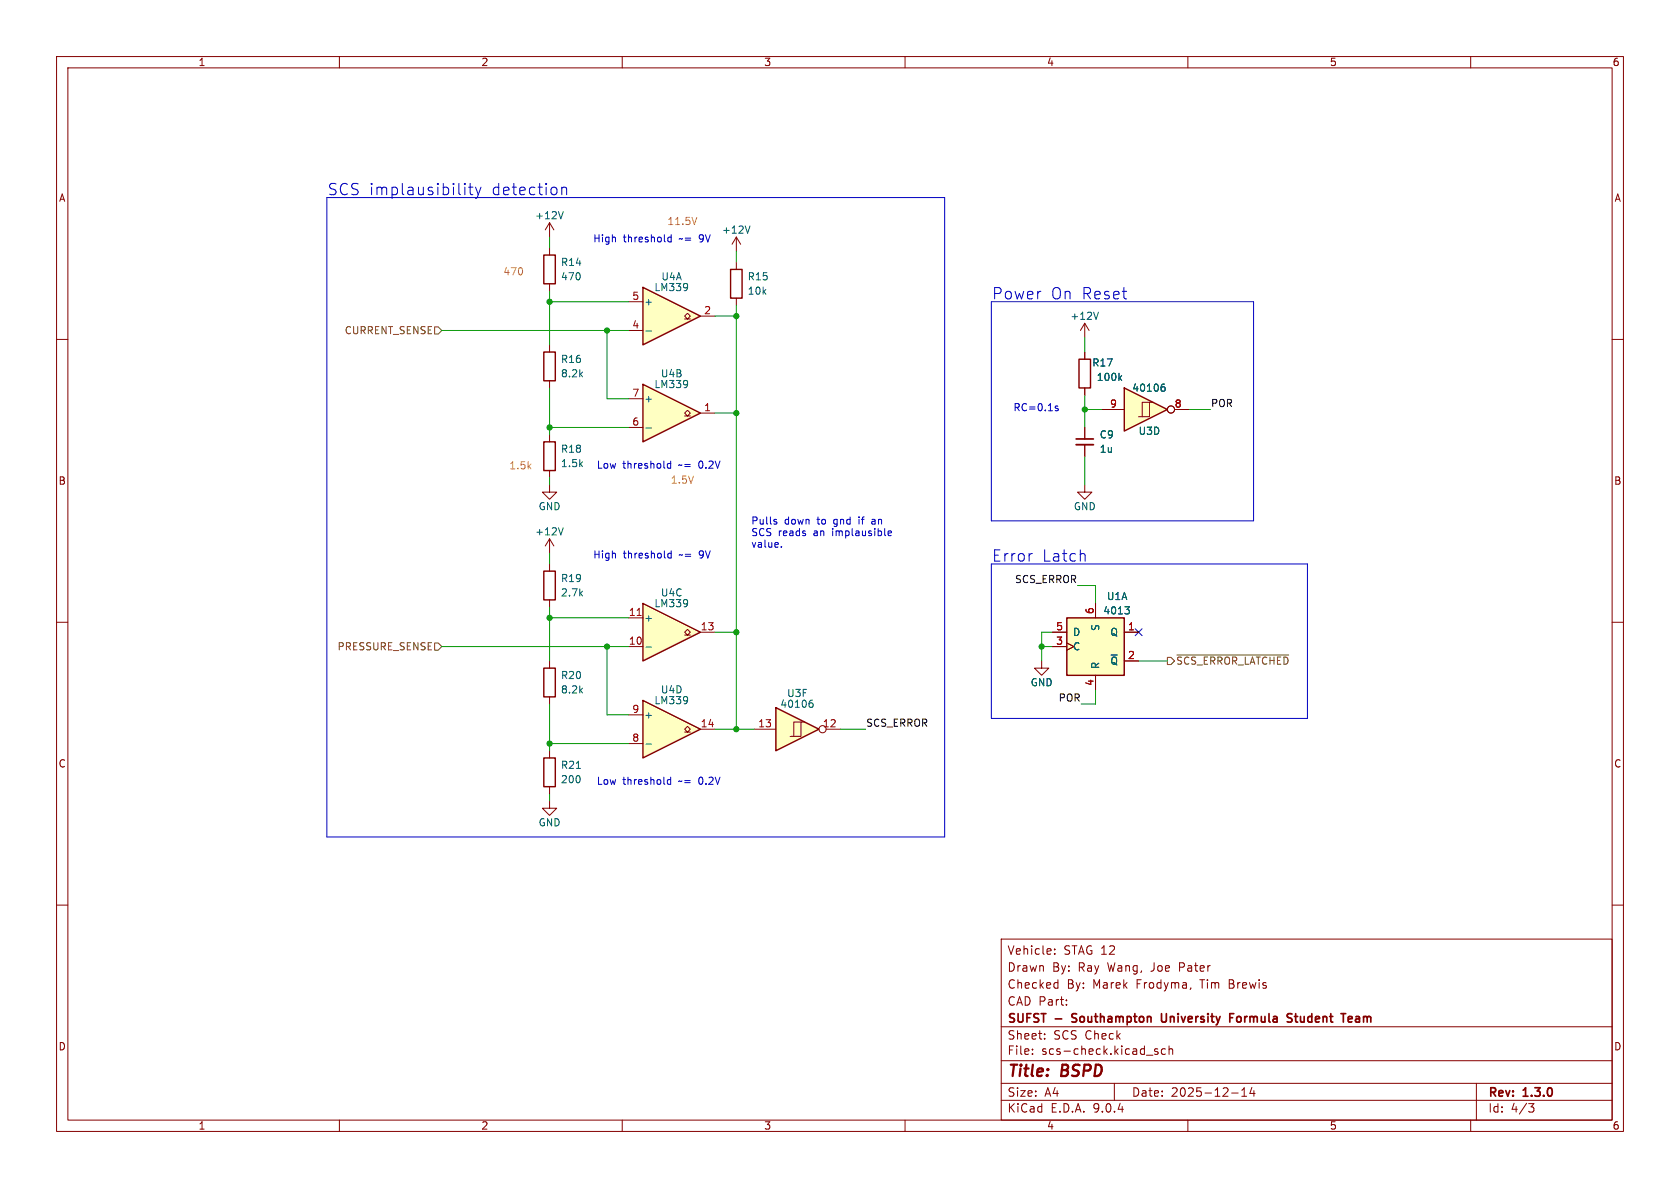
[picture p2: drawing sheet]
<svg xmlns="http://www.w3.org/2000/svg" width="297mm" height="210mm" viewBox="0 0 297 210" stroke-linecap="round" stroke-linejoin="round" font-family="sans-serif">
<g fill="none" stroke="#840000" stroke-width=".18">
<path d="M10 10h277v190h-277zM12 12h273v186h-273zM60 10v2M110 10v2M160 10v2M210 10v2M260 10v2M97.2 43.8v1.3M97.2 50.2v1.2M10 60h2M285 60h2M10 110h2"/>
<path d="M285 110h2M10 160h2M177 166h108v32h-108zM186.5 168.6v.1M186.5 167.8v.1M186.6 173.7l.4 .1M187 173.2v1.5M187 174.6l-.4 .1M188.5 177.6v.1M188.5 176.8v.1M210.5 174.6l-.1 .3M285 160h2"/>
<path d="M60 198v2M110 198v2M160 198v2M177 194.5h108M177 191.5h108M177 187.5h108M177 181.5h108M182.5 186.3v.1M182.5 185.5v.1M184.7 183.6v.1M184.7 182.8v.1M197 191.5v3"/>
<path d="M204.7 185.5l-.4-.1-.2 .2 .1 .2 .5 .2v.3h-.6M206 185.5l-.4-.1-.3 .3v.4l.2 .2h.5M206.7 185.5l.2-.1 .3 .1 .1 .9M206.7 184.9v1.5M210 198v2M217.7 193.2h1.2M219.5 193.8h.9M219.5 192.7l.5-.4v1.5M221.3 192.2l-.3 1.1h.9M221.7 192.8v1M260 198v2M261 191.5v6.5"/>
<path d="M270.2 195.1h1l-.5 .6 .4 .1 .1 .5-.3 .3h-.4"/>
</g>
<path d="M189.6 179.3v.5M205.3 179.2l.1 1.3 .2 .2 .5-.1M217.4 179.9h.5M218.1 179.2h-.7v1.5M218.7 179.8v.7M227.8 179.2l.6 .1M228.1 180l.3 .3-.1 .2-.2 .2M228.8 179.7h.6M229.1 179.2v1.3l.3 .2M238.4 179.8l.4-.1 .3 .3-.8 .2M189.5 180.6l.2 .1M238.4 180.6h.6" fill="none" stroke="#840000" stroke-width=".3"/>
<path d="M96.1 45.1h2.1v5.1h-2.1z" fill="none" stroke="#840000" stroke-width=".25"/>
<path d="M113.7 67.9l10.1 5.1-10.1 5.1z" fill="#ffffc2"/>
<path d="M113.7 67.9l10.1 5.1-10.1 5.1z" fill="none" stroke="#840000" stroke-width=".25"/>
<path d="M111.1 70.5h2.6M111.1 75.6h2.6M121 73.5h.5l-.5-.5 .5-.5 .5 .5-.5 .5h.5M123.8 73h2.6" fill="none" stroke="#840000" stroke-width=".18"/>
<path d="M114.2 75.7h1M121.5 67.4v.8M121.6 67.8l-.1 .1" fill="none" stroke="#006464" stroke-width=".18"/>
<path d="M113.7 106.7l10.1 5.1-10.1 5z" fill="#ffffc2"/>
<path d="M129.2 47.6h2v5.1h-2zM113.7 106.7l10.1 5.1-10.1 5z" fill="none" stroke="#840000" stroke-width=".25"/>
<path d="M97.2 39.4l-.8 1.2M97.2 39.4l.7 1.2M97.2 39.4v2.5M130.2 46.4v1.2M130.2 52.7v1.3M111.1 109.2h2.6M111.1 114.3h2.6M121 112.3h.5l-.5-.5 .5-.5 .5 .5-.5 .5h.5M123.8 111.8h2.6" fill="none" stroke="#840000" stroke-width=".18"/>
<path d="M112.6 108.8h.8" fill="none" stroke="#a90000" stroke-width=".18"/>
<path d="M99.6 37.4l-.4 1.3M114.2 114.4h1M121.5 106.1v.9M121.6 106.5l-.1 .2" fill="none" stroke="#006464" stroke-width=".18"/>
<path d="M113.7 50.8l10.1 5.1-10.1 5.1z" fill="#ffffc2"/>
<path d="M113.7 50.8l10.1 5.1-10.1 5.1z" fill="none" stroke="#840000" stroke-width=".25"/>
<path d="M111.1 53.3h2.6M111.1 58.4h2.6M121 56.4h.5l-.5-.5 .5-.5 .5 .5-.5 .5h.5M123.8 55.9h2.6" fill="none" stroke="#840000" stroke-width=".18"/>
<path d="M114.2 58.5h1M121.5 50.2v.9M121.6 50.7l-.1 .1" fill="none" stroke="#006464" stroke-width=".18"/>
<path d="M188.6 109.2h10.2v10.2h-10.2z" fill="#ffffc2"/>
<path d="M96.1 78.1h2.1v5.1h-2.1zM96.1 101h2.1v5h-2.1zM96.1 118.1h2.1v5.1h-2.1zM188.6 109.2h10.2v10.2h-10.2z" fill="none" stroke="#840000" stroke-width=".25"/>
<g fill="none" stroke="#840000" stroke-width=".18">
<path d="M130.2 41.9l-.8 1.3M130.2 41.9l.7 1.3M130.2 41.9v2.6M97.2 76.8v1.3M97.2 85.7v1.3h1.2l-1.2 1.3-1.3-1.3h1.3M97.2 95.3l-.8 1.2M97.2 95.3l.7 1.2M97.2 83.2v1.3M97.2 95.3v2.5M97.2 99.7v1.3M97.2 106v1.3M97.2 116.8v1.3"/>
<path d="M184.1 116.8v1.3h1.3l-1.3 1.3-1.2-1.3h1.2M186.1 111.8h2.5M186.1 114.3h2.5M188.6 113.7l1.3 .6-1.3 .6M193.7 106.7v2.5M193.7 119.4v2.5M198.8 111.8h2.5M198.8 116.8h2.5M97.2 123.2v1.3"/>
</g>
<path d="M132.6 39.9l-.4 1.3M99.6 93.3l-.4 1.3M198.9 107.3h.8l-.5 .4M199.4 107.7l.3 .3v.3l-.3 .2" fill="none" stroke="#006464" stroke-width=".18"/>
<path d="M137.2 125.1l7.6 3.8-7.6 3.8z" fill="#ffffc2"/>
<path d="M96.1 62.2h2.1v5.1h-2.1zM190.8 63.5h2v5.1h-2zM96.1 134h2.1v5.1h-2.1zM137.2 125.1l7.6 3.8-7.6 3.8z" fill="none" stroke="#840000" stroke-width=".25"/>
<g fill="none" stroke="#840000" stroke-width=".18">
<path d="M97.2 61v1.2M97.2 67.3v1.3M191.8 62.2v1.3M191.8 68.6v1.3M97.2 132.7v1.3M97.2 139.1v1.2M133.3 128.9h3.9M141.6 127.6h-1.3v2.6M142.2 127.6h-.6v2.6h-1.9M146 128.9h2.6M97.2 141.6v1.3h1.2l-1.2 1.2-1.3-1.2h1.3"/>
<circle cx="145.4" cy="128.9" r=".63"/>
</g>
<path d="M197.9 66.8l.4 .5M198.3 66.4l-.5 .5M101.9 135.8h.7M143.3 124.3h.2l.3 .2-.1 .4-.4 .1M143.6 123.8h-.3" fill="none" stroke="#006464" stroke-width=".18"/>
<path d="M113.7 123.8l10.1 5.1-10.1 5.1z" fill="#ffffc2"/>
<path d="M113.7 123.8l10.1 5.1-10.1 5.1z" fill="none" stroke="#840000" stroke-width=".25"/>
<path d="M191.8 57.2l-.8 1.2M191.8 57.2l.7 1.2M191.8 57.2v2.5M191.8 75.6v2M191.8 78.6v2M191.8 85.7v1.3h1.2l-1.2 1.3-1.3-1.3h1.3M111.1 126.4h2.6M111.1 131.4h2.6M121 129.4h.5l-.5-.5 .5-.5 .5 .5-.5 .5h.5M123.8 128.9h2.6" fill="none" stroke="#840000" stroke-width=".18"/>
<path d="M194.2 55.2l-.4 1.3M114.2 131.5h1M121.5 123.3v.8M121.6 123.7l-.1 .1" fill="none" stroke="#006464" stroke-width=".18"/>
<path d="M190.2 77.6h3.1" fill="none" stroke="#840000" stroke-width=".3"/>
<path d="M190.2 78.6h3.1" fill="none" stroke="#840000" stroke-width=".33"/>
<path d="M198.8 68.6l7.6 3.8-7.6 3.8z" fill="#ffffc2"/>
<path d="M198.8 68.6l7.6 3.8-7.6 3.8z" fill="none" stroke="#840000" stroke-width=".25"/>
<g fill="none" stroke="#840000" stroke-width=".18">
<path d="M191.8 62.2v1.3M191.8 68.6v1.3M191.8 75.6v2M191.8 78.6v2M194.9 72.4h3.9M203.2 71.1h-1.3v2.6M203.8 71.1h-.6v2.6h-1.9M207.6 72.4h2.6M186.1 111.8h2.5M186.1 114.3h2.5M188.6 113.7l1.3 .6-1.3 .6M193.7 106.7v2.5"/>
<path d="M193.7 119.4v2.5M198.8 111.8h2.5M198.8 116.8h2.5"/>
<circle cx="207" cy="72.4" r=".63"/>
</g>
<path d="M197.9 66.8l.4 .5M198.3 66.4l-.5 .5M205.5 68.4h.2l.3 .2-.1 .4-.4 .2M205.9 67.9l-.4 .1M198.9 107.3h.8l-.5 .4M199.4 107.7l.3 .3v.3l-.3 .2" fill="none" stroke="#006464" stroke-width=".18"/>
<path d="M76.8 57.8h.7l.6 .6-.6 .7h-.7zM76.8 113.7h.7l.6 .6-.6 .6h-.7zM206.4 116.2h.6l.6 .6-.6 .7h-.6zM208.1 115.8h19.7" fill="none" stroke="#725600" stroke-width=".18"/>
<g fill="none" stroke="#0000c2" stroke-width=".18">
<path d="M57.8 34.9h109.2v113.1h-109.2zM82.2 32.4v.2M82.2 33.1v1.3M82.2 32.4l-.1 .1 .1 .1M82.2 32.4l.1 .1-.1 .1M82.8 33.1h.8M83.1 32.4v1.7l.1 .2 .4 .1M84.1 33.1l.5 1.3M84.6 34.4l-.2 .5-.3 .2M85 33.1l-.4 1.3M99.3 33.3a.5 .5 0 0 1 .9 .1v1M99.3 33.1v1.3"/>
<path d="M118.7 41.5v1.3M118.7 42l-.4-.1-.2 .3 .1 .5h.5M175.3 53.3h46.3v38.8h-46.3zM186.5 72l.6 .4-.2 .2h-.4M187 71.8h-.3l-.2 .1M118.6 81.5v1.3M118.6 82l-.4-.1-.2 .3 .1 .5h.5M118.7 97.4v1.2M118.7 97.9l-.4-.1-.2 .2 .1 .6h.5M137 92.2l.3 .1 .1 .2-.2 .2h-.3M137 91.8l.3 .1M138.1 96.6v.1"/>
<path d="M154.3 91.8l-.1 .1M154.3 92.2l-.2 .1 .2 .4M157 94.3l.6-.1-.1-.3h-.3l-.2 .1 .1 .6h.4M175.3 99.7h55.8v27.3h-55.8zM182.3 97.9h.2M191.7 98l.1 1.2M118.6 137.4v1.3M118.6 137.9l-.4-.1-.2 .2 .1 .6h.5"/>
</g>
<g fill="none" stroke="#009600" stroke-width=".18">
<path d="M78.1 58.4h33M97.2 41.9v1.9M97.2 51.4v9.6M97.2 53.3h13.9M107.3 58.4v12.1h3.8M126.4 55.9h3.8M130.2 44.5v1.9M130.2 54v74.9M191.8 59.7v2.5M97.2 68.6v8.2M97.2 75.6h13.9M126.4 73h3.8"/>
<path d="M191.8 69.9v5.7M191.8 72.4h3.1M210.2 72.4h3.8M97.2 84.5v1.2M97.2 97.8v1.9M191.8 80.6v5.1M78.1 114.3h33M97.2 107.3v9.5M97.2 109.2h13.9M107.3 114.3v12.1h3.8M126.4 111.8h3.8M184.1 114.3h2"/>
<path d="M186.1 111.8h-2v5M190.5 103.5h3.2v3.2M201.3 116.8h5.1M97.2 124.5v8.2M97.2 131.4h13.9M126.4 128.9h6.9M148.6 128.9h4.4M193.7 121.9v2.6h-2.6M97.2 140.3v1.3"/>
</g>
<path d="M200.7 111.2l1.2 1.2M201.9 111.2l-1.2 1.2" fill="none" stroke="#000084" stroke-width=".18"/>
<path d="M123.2 38.4l-.4 1.3" fill="none" stroke="#f90" stroke-width=".18"/>
<g fill="#009600" stroke="#009600" stroke-width=".18">
<circle cx="130.2" cy="55.9" r=".46"/>
<circle cx="107.3" cy="58.4" r=".46"/>
<circle cx="97.2" cy="53.3" r=".46"/>
<circle cx="184.1" cy="114.3" r=".46"/>
<circle cx="130.2" cy="128.9" r=".46"/>
<circle cx="130.2" cy="111.8" r=".46"/>
<circle cx="191.8" cy="72.4" r=".46"/>
<circle cx="130.2" cy="73" r=".46"/>
<circle cx="97.2" cy="75.6" r=".46"/>
<circle cx="97.2" cy="109.2" r=".46"/>
<circle cx="107.3" cy="114.3" r=".46"/>
<circle cx="97.2" cy="131.4" r=".46"/>
</g>
<g font-size="2.8" fill="#0000c2">
<text x="57.8" y="34.7">SCS implausibility</text>
<text x="86.9" y="34.7">detection</text>
<text x="175.3" y="53.1">Power</text>
<text x="185.7" y="53.1">On Reset</text>
<text x="175.3" y="99.4">Error</text>
<text x="184.2" y="99.4">Latch</text>
</g>
<g font-size="2.8" fill="#840000">
<text x="178" y="190.9">Title:</text>
<text x="187.7" y="190.9">BSPD</text>
</g>
<g font-size="2.1" fill="#840000">
<text x="178" y="172">Drawn</text>
<text x="178" y="169">Vehicle:</text>
<text x="186" y="172">By:</text>
<text x="188" y="169">STAG 12</text>
<text x="190.7" y="172">Ray</text>
<text x="196" y="172">Wang,</text>
<text x="203.8" y="172">Joe</text>
<text x="208.9" y="172">Pater</text>
<text x="178" y="178">CAD Part:</text>
<text x="178" y="175">Checked</text>
<text x="188.6" y="175">By:</text>
<text x="193.2" y="175">Marek</text>
<text x="201" y="175">Frodyma,</text>
<text x="212.5" y="175">Tim</text>
<text x="217.6" y="175">Brewis</text>
<text x="178" y="184">Sheet:</text>
<text x="178" y="181.2">SUFST</text>
<text x="186.2" y="184">SCS Check</text>
<text x="186.6" y="181.2">-</text>
<text x="190.2" y="181.2">Southampton</text>
<text x="206.6" y="181.2">University</text>
<text x="219.3" y="181.2">Formula</text>
<text x="230.1" y="181.2">Student</text>
<text x="240.3" y="181.2">Team</text>
<text x="178" y="186.7">File:</text>
<text x="184.1" y="186.7">scs-check.kicad_sch</text>
<text x="178" y="196.9">KiCad</text>
<text x="178" y="194.1">Size:</text>
<text x="184.7" y="194.1">A4</text>
<text x="185.7" y="196.9">E.D.A.</text>
<text x="193.3" y="196.9">9.0.4</text>
<text x="200" y="194.1">Date:</text>
<text x="207" y="194.1">2025-12-14</text>
<text x="263" y="194.3">Rev:</text>
<text x="263" y="196.9">Id:</text>
<text x="267.1" y="196.9">4/3</text>
<text x="269.4" y="194.3">1.3.0</text>
</g>
<g font-size="1.8" fill="#840000">
<text x="35" y="11.9">1</text>
<text x="85" y="11.9">2</text>
<text x="135" y="11.9">3</text>
<text x="185" y="11.9">4</text>
<text x="235" y="11.9">5</text>
<text x="285" y="11.9">6</text>
<text x="10.3" y="35.9">A</text>
<text x="285.3" y="35.9">A</text>
<text x="10.3" y="85.9">B</text>
<text x="285.3" y="85.9">B</text>
<text x="10.3" y="135.9">C</text>
<text x="285.3" y="135.9">C</text>
<text x="10.3" y="185.9">D</text>
<text x="285.3" y="185.9">D</text>
<text x="35" y="199.9">1</text>
<text x="85" y="199.9">2</text>
<text x="135" y="199.9">3</text>
<text x="185" y="199.9">4</text>
<text x="235" y="199.9">5</text>
<text x="285" y="199.9">6</text>
</g>
<g font-size="1.8" fill="#006464">
<text x="94.5" y="39">+12V</text>
<text x="127.5" y="41.5">+12V</text>
<text x="99.1" y="47.2">R14</text>
<text x="99.1" y="49.8">470</text>
<text x="115.6" y="51.7">LM339</text>
<text x="116.8" y="49.8">U4A</text>
<text x="132.1" y="52.3">10k</text>
<text x="132.1" y="49.8">R15</text>
<text x="113.8" y="54.2">+</text>
<text x="189.1" y="56.7">+12V</text>
<text x="99.1" y="64.4">R16</text>
<text x="193" y="65">R17</text>
<text x="99.1" y="66.9">8.2k</text>
<text x="113.8" y="71.3">+</text>
<text x="115.6" y="68.8">LM339</text>
<text x="116.7" y="66.9">U4B</text>
<text x="193.8" y="67.5">100k</text>
<text x="200.1" y="69.4">40106</text>
<text x="194.3" y="77.7">C9</text>
<text x="201.2" y="77.1">U3D</text>
<text x="99.1" y="82.8">1.5k</text>
<text x="99.1" y="80.2">R18</text>
<text x="194.3" y="80.2">1u</text>
<text x="94.5" y="94.8">+12V</text>
<text x="95.1" y="90.4">GND</text>
<text x="189.7" y="90.4">GND</text>
<text x="99.1" y="105.6">2.7k</text>
<text x="99.1" y="103.1">R19</text>
<text x="115.6" y="107.5">LM339</text>
<text x="116.7" y="105.6">U4C</text>
<text x="195.6" y="106.3">U1A</text>
<text x="113.8" y="110.1">+</text>
<text x="189.6" y="112.6">D</text>
<text x="194.5" y="111.6" transform="rotate(-90 194.5 111.6)">S</text>
<text x="195" y="108.8">4013</text>
<text x="196.2" y="112.6">Q</text>
<text x="189.6" y="115.2">C</text>
<text x="194.5" y="118.4" transform="rotate(-90 194.5 118.4)">R</text>
<text x="196.2" y="117.7">~{Q}</text>
<text x="99.1" y="122.8">8.2k</text>
<text x="99.1" y="120.2">R20</text>
<text x="115.6" y="124.7">LM339</text>
<text x="116.7" y="122.8">U4D</text>
<text x="137.8" y="125.3">40106</text>
<text x="139.1" y="123.4">U3F</text>
<text x="182.1" y="121.5">GND</text>
<text x="113.8" y="127.2">+</text>
<text x="99.1" y="136.1">R21</text>
<text x="99.1" y="138.7">200</text>
<text x="95.1" y="146.3">GND</text>
</g>
<g font-size="1.8" fill="#f90">
<text x="117.9" y="40">11.5V</text>
<text x="88.9" y="48.9">470</text>
<text x="89.9" y="83.2">1.5k</text>
<text x="118.5" y="85.7">1.5V</text>
</g>
<g font-size="1.8" fill="#0000c2">
<text x="104.8" y="42.9">High</text>
<text x="110.2" y="42.9">threshold</text>
<text x="120.2" y="42.9">~=</text>
<text x="123.9" y="42.9">9V</text>
<text x="179.1" y="72.8">RC=0.1s</text>
<text x="105.4" y="82.9">Low</text>
<text x="110.1" y="82.9">threshold</text>
<text x="120.1" y="82.9">~=</text>
<text x="123.8" y="82.9">0.2V</text>
<text x="132.7" y="92.8">Pulls</text>
<text x="132.7" y="94.9">SCS reads</text>
<text x="138.7" y="92.8">down</text>
<text x="143.9" y="94.9">an</text>
<text x="144.6" y="92.8">to</text>
<text x="147.4" y="94.9">implausible</text>
<text x="147.7" y="92.8">gnd</text>
<text x="152.3" y="92.8">if</text>
<text x="154.8" y="92.8">an</text>
<text x="104.8" y="98.8">High</text>
<text x="110.2" y="98.8">threshold</text>
<text x="120.2" y="98.8">~=</text>
<text x="123.9" y="98.8">9V</text>
<text x="132.7" y="96.9">value.</text>
<text x="105.4" y="138.8">Low</text>
<text x="110.1" y="138.8">threshold</text>
<text x="120.1" y="138.8">~=</text>
<text x="123.8" y="138.8">0.2V</text>
</g>
<g font-size="1.8" fill="#a90000">
<text x="111.7" y="53.1">5</text>
<text x="111.7" y="58.2">4</text>
<text x="124.4" y="55.6">2</text>
<text x="111.7" y="70.2">7</text>
<text x="111.7" y="75.3">6</text>
<text x="124.4" y="72.8">1</text>
<text x="196.1" y="72.1">9</text>
<text x="207.6" y="72.1">8</text>
<text x="111.1" y="109">11</text>
<text x="123.8" y="111.5">13</text>
<text x="186.6" y="111.5">5</text>
<text x="193.4" y="108.7" transform="rotate(-90 193.4 108.7)">6</text>
<text x="199.3" y="111.5">1</text>
<text x="111.1" y="114">10</text>
<text x="186.6" y="114">3</text>
<text x="199.3" y="116.6">2</text>
<text x="193.4" y="121.4" transform="rotate(-90 193.4 121.4)">4</text>
<text x="111.7" y="126.1">9</text>
<text x="111.7" y="131.2">8</text>
<text x="123.8" y="128.7">14</text>
<text x="133.9" y="128.7">13</text>
<text x="145.4" y="128.7">12</text>
</g>
<g font-size="1.8" fill="#725600">
<text x="60.8" y="59.3">CURRENT_SENSE</text>
<text x="59.6" y="115.2">PRESSURE_SENSE</text>
<text x="207.8" y="117.7">~{SCS_ERROR_LATCHED}</text>
</g>
<g font-size="1.8" fill="#0f0f0f">
<text x="214" y="72">POR</text>
<text x="179.4" y="103.2">SCS_ERROR</text>
<text x="187.1" y="124.1">POR</text>
<text x="153" y="128.6">SCS_ERROR</text>
</g>
</svg>
